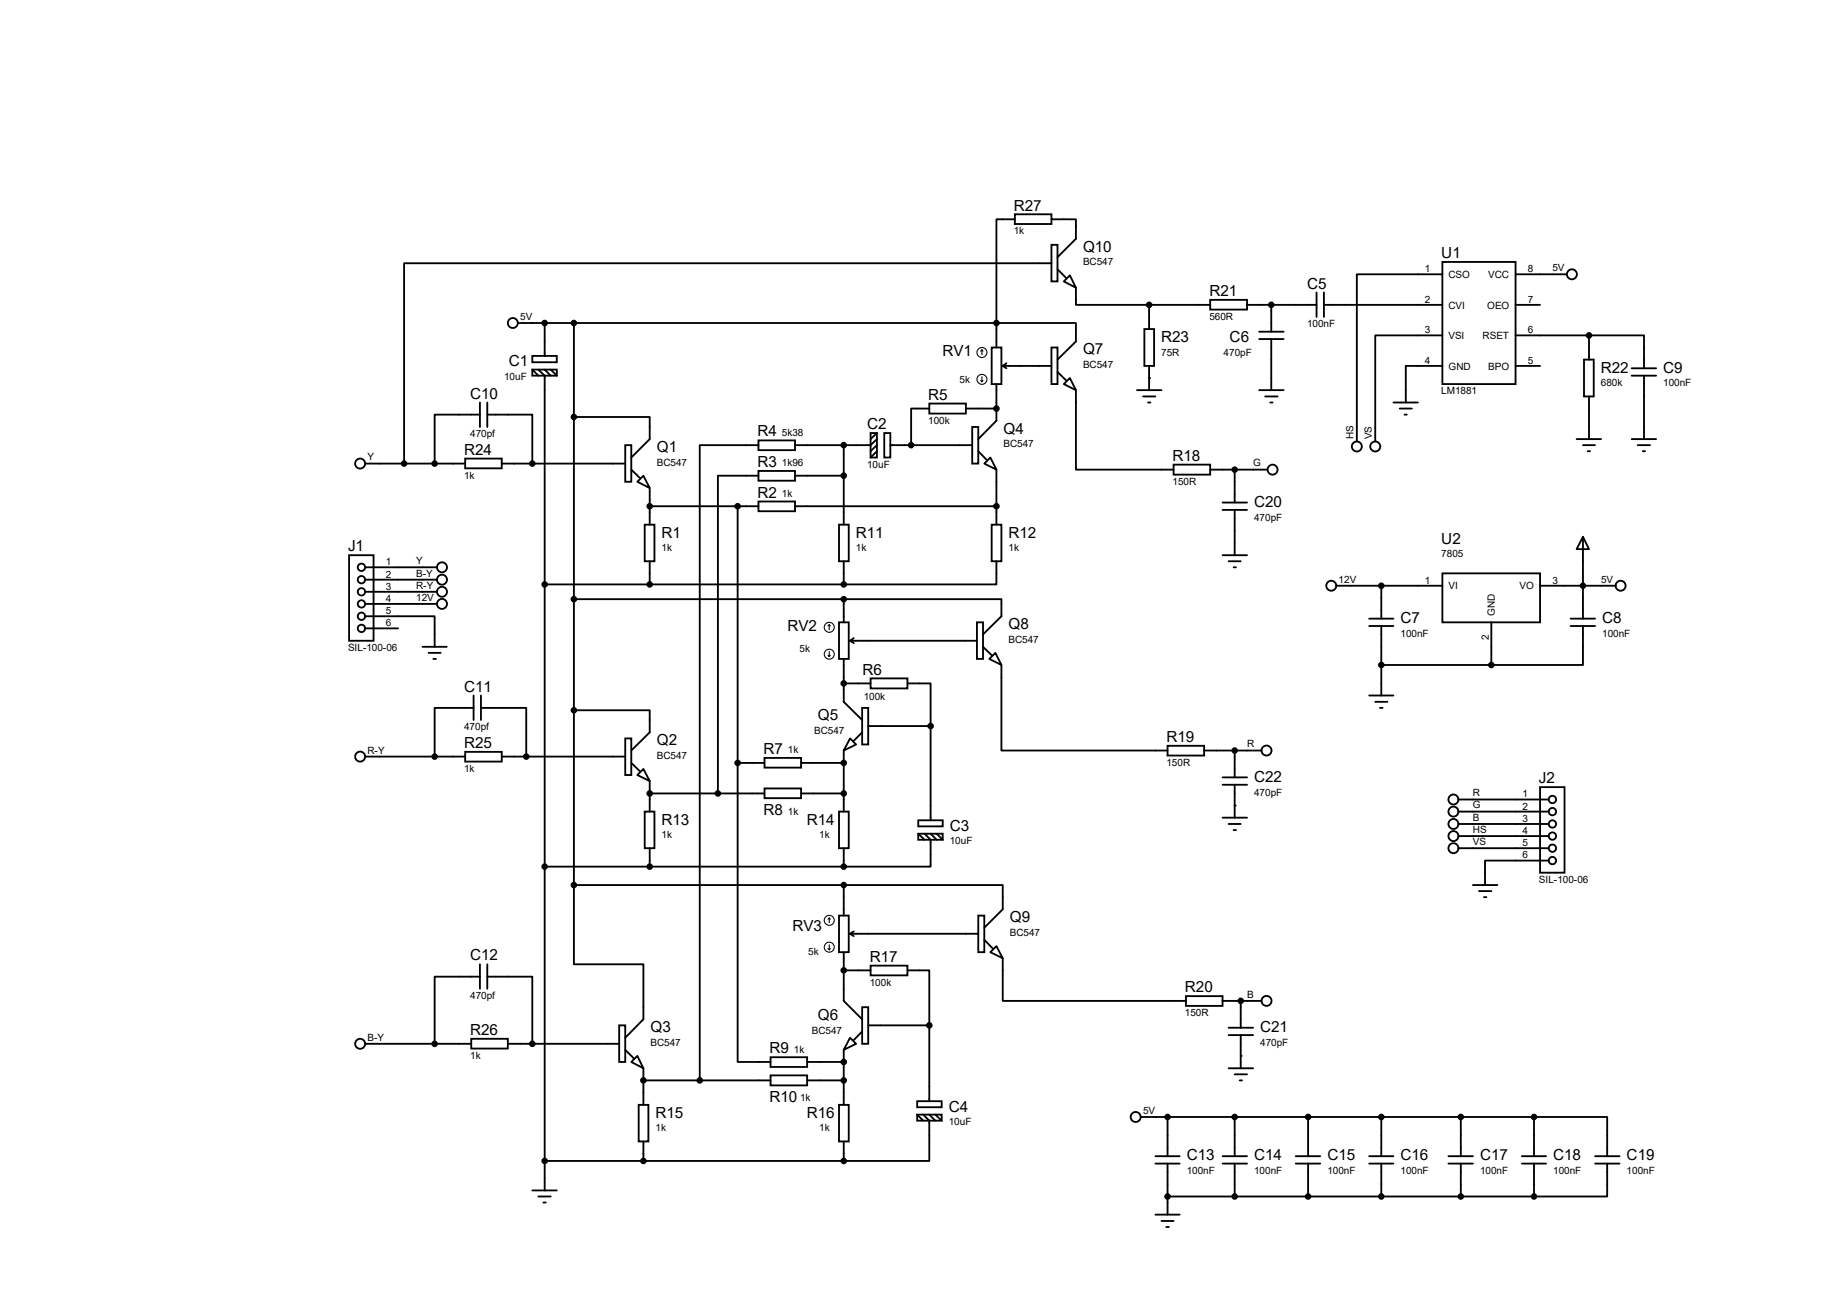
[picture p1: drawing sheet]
<svg xmlns="http://www.w3.org/2000/svg" width="297mm" height="210mm" viewBox="0 0 297 210" stroke-linecap="round" stroke-linejoin="round" font-family="sans-serif">
<g fill="none" stroke="#000" stroke-width=".3">
<path d="M163.2 34.5h5.9v1.5h-5.9zM163.2 35.3h-3v16.6M169.1 39.4h1v5.9h-1zM169.1 35.3h3.9v3.1l-2.9 3M83.3 51.9h76.9M85.6 57.2h3.9v1.1h-3.9zM85.6 59.4h3.9v1h-3.9zM85.6 59.4l1 1M86.6 59.4l1 1v131M87.6 51.9v5.3M87.6 59.4l1 1M88.6 59.4l.9 1"/>
<path d="M92.3 51.9v90.4M159.5 55.9h1.5v5.9h-1.5zM160.2 51.9h12.8v3l-2.9 2.9M160.2 51.9v4M161.2 58.8h7.9M161.2 58.8l.6 .4M161.8 58.4l-.6 .4M169.1 55.9h1v5.9h-1zM169.1 42.3h-104.1v32.2M170.1 59.8l1.3 1.4M170.1 43.3l1.3 1.4M171.1 45.3l.9-1 1 2z"/>
<path d="M173 46.3v2.7h11.8M184 52.9h1.6v5.9h-1.6zM184.8 49h9.8M184.8 49v3.9M184.8 58.8v3.9M194.6 48.2h5.9v1.6h-5.9zM200.5 49h11.2M202.5 53.3h3.9M202.5 54.5h3.9M204.4 49v4.3M204.4 54.5v8.2M211.7 47v4"/>
<path d="M212.9 49h19M212.9 47v4M231.9 42.1h11.8v19.7h-11.8zM231.9 53.9h-10.8v17.1M231.9 44.1h-13.7v26.9M231.9 58.8h-5.8v5.9M243.7 58.8h3.9M243.7 53.9h11.8M243.7 44.1h8.3M243.7 49h3.9M254.7 57.8h1.6v6h-1.6zM255.5 53.9h8.9v5.3"/>
<path d="M255.5 53.9v3.9M262.4 59.2h3.9M58.7 74.5h16.1M74.8 73.7h5.9v1.6h-5.9zM77.2 66.7h-7.3v7.8M77.2 64.7v4M78.4 66.7h7.2v7.8M78.4 64.7v4M80.7 74.5h19.8M92.3 67.1h12.2v3.5l-3 3M100.5 71.6h1v5.9h-1zM101.5 75.5l1.4 1.4"/>
<path d="M102.5 77.5l1-1 1 2zM104.5 78.5v5.9M122 75.7h5.8v1.6h-5.8zM122 70.8h5.8v1.6h-5.8zM122 71.6h-9.5v102.1M122 76.5h-6.6v51.1M127.8 76.5h7.9M135.7 71.6v12.8M140 69.6h1v4h-1zM141 70.6l-1 1h-12.2M141 72.6l-1 1M141 71.6l-1 1"/>
<path d="M141 69.6l-1 1M142.2 69.6h1v4h-1zM143.2 71.6h13.1M149.4 64.9h5.9v1.6h-5.9zM149.4 65.7h-2.9v5.9M155.3 65.7h4.9M156.3 68.7h1v5.8h-1zM157.3 72.6l1.4 1.4M159.3 73.6l.9 1.9-1.9-1zM160.2 65.7h.1M160.2 61.8v5.8l-2.9 3M160.2 75.5v8.9"/>
<path d="M172 60.8l1 1.9-1.9-.9zM173 62.7v12.8h15.7M182.8 62.7h4M183.8 63.8h2M184.6 64.7h.4M184.8 60.8h.1M188.7 74.7h5.9v1.6h-5.9zM194.6 75.5h9.2M198.5 75.5v5.3M202.5 62.7h3.9M203.5 63.8h1.9M204.3 64.7h.3"/>
<path d="M224.1 64.7h3.9M225.1 65.7h1.9M225.8 66.7h.4M253.5 70.6h4M254.6 71.6h1.9M255.3 72.6h.4M255.5 63.8v6.8M262.4 60.4h3.9M262.4 70.6h3.9M263.4 71.6h1.9M264.2 72.6h.3M264.4 60.4v10.2"/>
<path d="M56.1 89.3h4v13.7h-4zM58.7 99.1h11.2v4.9M58.7 91.2h11.6M58.7 93.2h11.6M58.7 95.2h11.6M58.7 97.1h11.6M87.6 94h48.1M92.3 96.4h43.4M103.7 84.4h1.5v5.9h-1.5zM104.5 90.3v3.7M104.5 81.4h17.5M118.6 81.4v41.3"/>
<path d="M122 80.6h5.8v1.6h-5.8zM127.8 81.4h32.4M134.9 84.4h1.6v5.9h-1.6zM135.7 96.4h25.3v2.7l-2.9 2.9M135.7 90.3v3.7M135.7 96.4v3.7M159.5 84.4h1.5v5.9h-1.5zM160.2 90.3v3.7h-24.5M196.6 82h3.9M196.6 80.8h3.9M196.6 89.3h3.9M197.6 90.3h1.9"/>
<path d="M198.4 91.2h.4M198.5 82v7.3M214.8 94.2h17.1M220.2 99.5h3.9M222.1 94.2v5.3M231.9 92.2h15.7v7.9h-15.7zM247.6 94.2h12.2M252.6 99.5h3.9M254.6 86.3l.9 2h-2zM254.6 86.3v13.2M58.7 101h5.3M67.9 104h3.9"/>
<path d="M68.9 105h2M69.7 106h.4M76.2 113.8h-6.3v7.9M76.2 111.8v4M77.3 113.8h7.3v7.9M77.3 111.8v4M92.3 114.2h12.2v3.6l-3 2.9M100.5 118.7h1v5.9h-1zM134.9 100.1h1.6v5.9h-1.6zM135.7 109.9h4.3M135.7 106v6.9l2.9 2.9M136.7 118.7l1 1-2 1z"/>
<path d="M136.7 103h20.4M136.7 103l.6 .4M137.3 102.6l-.6 .4M138.6 113.8h1v5.9h-1zM138.6 117.8l-1.3 1.3M139.6 116.8h10M140 109.1h5.9v1.6h-5.9zM145.9 109.9h3.7v6.9M149.6 116.8v15.1M157.1 100.1h1v5.9h-1zM158.1 104l1.4 1.4M160.1 105l.9 1.9-1.9-.9z"/>
<path d="M161 106.9v13.8h26.7M187.7 119.9h5.9v1.6h-5.9zM220.2 100.7h3.9M220.2 111.8h3.9M221.1 112.9h2M221.9 113.8h.4M222.1 100.7v11.1M222.1 106.9h17.7M239.8 100.1v6.8M252.6 100.7h3.9M254.6 100.7v6.2h-14.8M58.7 121.7h16.1"/>
<path d="M74.8 120.9h5.9v1.6h-5.9zM80.7 121.7h19.8M87.6 139.4h48.1M101.5 122.7l1.4 1.3M102.5 124.6l1-.9 1 1.9zM103.7 130.5h1.5v5.9h-1.5zM104.5 127.6h.1M104.5 127.6h18.4M104.5 125.6v4.9M104.5 136.4v3M118.6 122.7v48.1h5.3M118.6 122.7h4.3"/>
<path d="M122.9 121.9h5.9v1.5h-5.9zM122.9 126.8h5.9v1.6h-5.9zM128.8 122.7h6.9M128.8 127.6h6.9M134.9 130.5h1.6v5.9h-1.6zM135.7 122.7h.1M135.7 120.7v9.8M135.7 136.4v3M147.7 131.9h3.9v1h-3.9zM147.7 134.1h3.9v.9h-3.9zM147.7 134.1l1 .9M148.7 134.1l.9 .9v4.4h-13.9"/>
<path d="M149.6 134.1l1 .9M150.6 134.1l1 .9M193.6 120.7h9.3M196.6 126.2h3.9M196.6 125h3.9M196.6 131.5h3.9M197.6 132.5h1.9M198.4 133.5h.4M198.5 129.5h.1M198.5 120.7v4.3M198.5 126.2v5.3M234.5 128.6h14.5"/>
<path d="M234.5 130.5h14.5M234.5 132.5h14.5M234.5 134.5h14.5M234.5 136.4h14.5M247.6 126.6h4v13.7h-4zM249 138.4h-10.2v3.9M77.2 157.1h-7.3v10.8M77.2 155.1v3.9M78.4 157.1h7.2v10.8M78.4 155.1v3.9M92.3 142.3v12.8h11.2v8.8l-3 3M92.3 142.3h43.4"/>
<path d="M134.9 147.2h1.6v5.9h-1.6zM135.7 156h.1M135.7 142.3h25.5v3.9l-2.9 3M135.7 142.3v4.9M135.7 153.1v7.9l2.9 2.9M135.7 156h4.3M136.7 150.2h20.6M136.7 150.2l.6 .3M137.3 149.8l-.6 .4M140 155.3h5.9v1.5h-5.9zM145.9 156h3.5v8.9M157.3 147.2h1v5.9h-1z"/>
<path d="M158.3 151.1l1.3 1.4M159.3 153.1l.9-1 1 2zM161.2 154.1v6.9h29.5M236.9 142.3h3.9M237.8 143.3h2M238.6 144.3h.4M58.7 167.9h17.1M75.8 167h5.9v1.6h-5.9zM81.7 167.9h17.9M99.6 164.9h.9v5.9h-.9zM100.5 168.8l1.4 1.4M101.5 170.8l1-1 1 2z"/>
<path d="M102.7 177.7h1.6v5.9h-1.6zM103.5 173.7h.1M103.5 173.7h20.4M103.5 171.8v5.9M123.9 170h5.9v1.6h-5.9zM123.9 172.9h5.9v1.6h-5.9zM129.8 170.8h5.9M129.8 173.7h5.9M134.9 177.7h1.6v5.9h-1.6zM135.7 170.8h.1M135.7 168.8v8.9M136.7 166.9l1 1-2 .9z"/>
<path d="M138.6 162h1v5.9h-1zM138.6 165.9l-1.3 1.4M139.6 164.9h9.8M147.5 177.1h3.9v1h-3.9zM147.5 179.2h3.9v1h-3.9zM147.5 179.2l1 1M148.5 179.2l.9 1v6.5h-13.7M149.4 164.9v12.2M149.4 179.2l1 1M150.4 179.2l1 1M183.4 179.6h63.3M187.7 179.6v6.3"/>
<path d="M190.7 160.2h5.9v1.6h-5.9zM196.6 161h6.3M197.6 166.5h3.9M197.6 165.3h3.9M197.6 171.8h3.9M198.5 179.6v6.3M198.5 172.8h2M199.3 173.7h.4M199.5 169.8h.1M199.5 161v4.3M199.5 166.5v5.3M210.4 179.6v6.3"/>
<path d="M222.1 179.6v6.3M234.9 179.6v6.3M246.7 179.6h11.7v6.3M246.7 179.6v6.3M85.6 191.4h3.9M86.6 192.4h2M87.4 193.4h.4M87.6 186.7h48.1M103.5 183.6v3.1M135.7 183.6v3.1M185.8 187.1h3.9M185.8 185.9h3.9"/>
<path d="M185.8 195.3h3.9M186.8 196.3h1.9M187.5 197.3h.5M187.7 187.1v8.2M187.7 192.4h59M196.6 187.1h3.9M196.6 185.9h3.9M198.5 187.1v5.3M208.4 187.1h3.9M208.4 185.9h3.9M210.4 187.1v5.3M220.2 187.1h3.9"/>
<path d="M220.2 185.9h3.9M222.1 187.1v5.3M232.9 187.1h4M232.9 185.9h4M234.9 187.1v5.3M244.7 187.1h3.9M244.7 185.9h3.9M246.7 187.1v5.3M256.5 187.1h3.9M256.5 185.9h3.9M258.4 187.1v5.3h-11.7"/>
<circle cx="82.5" cy="51.9" r=".8"/>
<circle cx="252.8" cy="44.1" r=".8"/>
<circle cx="57.9" cy="74.5" r=".8"/>
<circle cx="204.6" cy="75.5" r=".8"/>
<circle cx="218.2" cy="71.8" r=".8"/>
<circle cx="221.1" cy="71.8" r=".8"/>
<circle cx="58.1" cy="95.2" r=".59"/>
<circle cx="58.1" cy="93.2" r=".59"/>
<circle cx="58.1" cy="97.1" r=".59"/>
<circle cx="58.1" cy="91.2" r=".59"/>
<circle cx="58.1" cy="99.1" r=".59"/>
<circle cx="71.1" cy="93.2" r=".8"/>
<circle cx="71.1" cy="95.2" r=".8"/>
<circle cx="71.1" cy="97.1" r=".8"/>
<circle cx="71.1" cy="91.2" r=".8"/>
<circle cx="214.1" cy="94.2" r=".8"/>
<circle cx="260.6" cy="94.2" r=".8"/>
<circle cx="58.1" cy="101" r=".59"/>
<circle cx="57.9" cy="121.7" r=".8"/>
<circle cx="203.7" cy="120.7" r=".8"/>
<circle cx="233.7" cy="128.6" r=".8"/>
<circle cx="233.7" cy="130.5" r=".8"/>
<circle cx="233.7" cy="134.5" r=".8"/>
<circle cx="233.7" cy="132.5" r=".8"/>
<circle cx="233.7" cy="136.4" r=".8"/>
<circle cx="249.6" cy="130.5" r=".59"/>
<circle cx="249.6" cy="136.4" r=".59"/>
<circle cx="249.6" cy="138.4" r=".59"/>
<circle cx="249.6" cy="134.5" r=".59"/>
<circle cx="249.6" cy="132.5" r=".59"/>
<circle cx="249.6" cy="128.6" r=".59"/>
<circle cx="57.9" cy="167.9" r=".8"/>
<circle cx="182.6" cy="179.6" r=".8"/>
<circle cx="203.7" cy="161" r=".8"/>
</g>
<g fill="none" stroke="#000" stroke-width=".17">
<path d="M157.9 56.3l-.2 .2M157.9 56.3l.2 .2M157.9 56.3v.8M157.7 61.2l.2 .2M157.9 60.6v.8M158.1 61.2l-.2 .2M133.1 105.4l.2 .2M133.3 100.5l-.2 .2M133.3 100.5l.2 .2M133.3 100.5v.8M133.3 104.8v.8M133.5 105.4l-.2 .2"/>
<path d="M133.1 152.5l.2 .2M133.3 147.6v.8M133.3 151.9v.8M133.3 147.6l-.2 .2M133.3 147.6l.2 .2M133.5 152.5l-.2 .2"/>
<circle cx="157.9" cy="56.7" r=".8"/>
<circle cx="157.9" cy="61" r=".8"/>
<circle cx="133.4" cy="100.9" r=".8"/>
<circle cx="133.4" cy="105.2" r=".8"/>
<circle cx="133.4" cy="152.3" r=".8"/>
<circle cx="133.4" cy="148" r=".8"/>
</g>
<g fill="#000" stroke="#000" stroke-width=".3">
<circle cx="87.6" cy="51.9" r=".38"/>
<circle cx="92.3" cy="51.9" r=".38"/>
<circle cx="160.2" cy="51.9" r=".38"/>
<circle cx="184.8" cy="49" r=".38"/>
<circle cx="204.4" cy="49" r=".38"/>
<circle cx="255.5" cy="53.9" r=".38"/>
<circle cx="65" cy="74.5" r=".38"/>
<circle cx="69.9" cy="74.5" r=".38"/>
<circle cx="85.6" cy="74.5" r=".38"/>
<circle cx="92.3" cy="67.1" r=".38"/>
<circle cx="135.7" cy="76.5" r=".38"/>
<circle cx="135.7" cy="71.6" r=".38"/>
<circle cx="146.5" cy="71.6" r=".38"/>
<circle cx="160.2" cy="65.7" r=".38"/>
<circle cx="198.5" cy="75.5" r=".38"/>
<circle cx="87.6" cy="94" r=".38"/>
<circle cx="92.3" cy="96.4" r=".38"/>
<circle cx="104.5" cy="94" r=".38"/>
<circle cx="104.5" cy="81.4" r=".38"/>
<circle cx="118.6" cy="81.4" r=".38"/>
<circle cx="135.7" cy="94" r=".38"/>
<circle cx="135.7" cy="96.4" r=".38"/>
<circle cx="160.2" cy="81.4" r=".38"/>
<circle cx="222.1" cy="94.2" r=".38"/>
<circle cx="254.6" cy="94.2" r=".38"/>
<circle cx="92.3" cy="114.2" r=".38"/>
<circle cx="135.7" cy="109.9" r=".38"/>
<circle cx="149.6" cy="116.8" r=".38"/>
<circle cx="222.1" cy="106.9" r=".38"/>
<circle cx="239.8" cy="106.9" r=".38"/>
<circle cx="69.9" cy="121.7" r=".38"/>
<circle cx="84.6" cy="121.7" r=".38"/>
<circle cx="87.6" cy="139.4" r=".38"/>
<circle cx="104.5" cy="139.4" r=".38"/>
<circle cx="104.5" cy="127.6" r=".38"/>
<circle cx="115.4" cy="127.6" r=".38"/>
<circle cx="118.6" cy="122.7" r=".38"/>
<circle cx="135.7" cy="127.6" r=".38"/>
<circle cx="135.7" cy="139.4" r=".38"/>
<circle cx="135.7" cy="122.7" r=".38"/>
<circle cx="198.5" cy="120.7" r=".38"/>
<circle cx="92.3" cy="142.3" r=".38"/>
<circle cx="135.7" cy="156" r=".38"/>
<circle cx="135.7" cy="142.3" r=".38"/>
<circle cx="69.9" cy="167.9" r=".38"/>
<circle cx="85.6" cy="167.9" r=".38"/>
<circle cx="103.5" cy="173.7" r=".38"/>
<circle cx="112.5" cy="173.7" r=".38"/>
<circle cx="135.7" cy="170.8" r=".38"/>
<circle cx="135.7" cy="173.7" r=".38"/>
<circle cx="149.4" cy="164.9" r=".38"/>
<circle cx="187.7" cy="179.6" r=".38"/>
<circle cx="198.5" cy="179.6" r=".38"/>
<circle cx="199.5" cy="161" r=".38"/>
<circle cx="210.4" cy="179.6" r=".38"/>
<circle cx="222.1" cy="179.6" r=".38"/>
<circle cx="234.9" cy="179.6" r=".38"/>
<circle cx="246.7" cy="179.6" r=".38"/>
<circle cx="87.6" cy="186.7" r=".38"/>
<circle cx="103.5" cy="186.7" r=".38"/>
<circle cx="135.7" cy="186.7" r=".38"/>
<circle cx="187.7" cy="192.4" r=".38"/>
<circle cx="198.5" cy="192.4" r=".38"/>
<circle cx="210.4" cy="192.4" r=".38"/>
<circle cx="222.1" cy="192.4" r=".38"/>
<circle cx="234.9" cy="192.4" r=".38"/>
<circle cx="246.7" cy="192.4" r=".38"/>
</g>
<g font-size="2.5">
<text x="163" y="33.9">R27</text>
<text x="174.2" y="40.5">Q10</text>
<text x="231.8" y="41.5">U1</text>
<text x="194.5" y="47.6">R21</text>
<text x="210.2" y="46.4">C5</text>
<text x="81.8" y="58.9">C1</text>
<text x="151.6" y="57.2">RV1</text>
<text x="174.2" y="57">Q7</text>
<text x="186.7" y="55">R23</text>
<text x="197.7" y="55">C6</text>
<text x="257.4" y="59.9">R22</text>
<text x="267.5" y="59.9">C9</text>
<text x="75.6" y="64.1">C10</text>
<text x="149.3" y="64.3">R5</text>
<text x="121.8" y="70.2">R4</text>
<text x="139.4" y="69">C2</text>
<text x="161.4" y="69.8">Q4</text>
<text x="74.6" y="73.2">R24</text>
<text x="105.6" y="72.7">Q1</text>
<text x="121.8" y="75.1">R3</text>
<text x="188.6" y="74.1">R18</text>
<text x="121.8" y="80">R2</text>
<text x="201.7" y="81.5">C20</text>
<text x="56" y="88.6">J1</text>
<text x="106.4" y="86.4">R1</text>
<text x="137.6" y="86.4">R11</text>
<text x="162.2" y="86.4">R12</text>
<text x="231.8" y="87.4">U2</text>
<text x="126.6" y="101.4">RV2</text>
<text x="162.2" y="101.2">Q8</text>
<text x="225.2" y="100.2">C7</text>
<text x="257.6" y="100.2">C8</text>
<text x="74.6" y="111.3">C11</text>
<text x="138.7" y="108.5">R6</text>
<text x="105.6" y="119.8">Q2</text>
<text x="131.5" y="115.7">Q5</text>
<text x="187.6" y="119.3">R19</text>
<text x="74.6" y="120.3">R25</text>
<text x="122.8" y="121.2">R7</text>
<text x="201.7" y="125.7">C22</text>
<text x="247.5" y="126">J2</text>
<text x="122.8" y="131.1">R8</text>
<text x="106.4" y="132.6">R13</text>
<text x="129.8" y="132.6">R14</text>
<text x="152.7" y="133.6">C3</text>
<text x="127.4" y="149.7">RV3</text>
<text x="162.4" y="148.3">Q9</text>
<text x="75.6" y="154.4">C12</text>
<text x="139.9" y="154.6">R17</text>
<text x="190.5" y="159.6">R20</text>
<text x="75.6" y="166.5">R26</text>
<text x="104.6" y="166">Q3</text>
<text x="131.5" y="164.1">Q6</text>
<text x="202.6" y="166">C21</text>
<text x="123.7" y="169.4">R9</text>
<text x="105.4" y="179.7">R15</text>
<text x="123.7" y="177.2">R10</text>
<text x="129.8" y="179.7">R16</text>
<text x="152.6" y="178.8">C4</text>
<text x="190.8" y="186.6">C13</text>
<text x="201.7" y="186.6">C14</text>
<text x="213.4" y="186.6">C15</text>
<text x="225.2" y="186.6">C16</text>
<text x="238" y="186.6">C17</text>
<text x="249.8" y="186.6">C18</text>
<text x="261.6" y="186.6">C19</text>
</g>
<g font-size="1.6">
<text x="163" y="37.7">1k</text>
<text x="174.2" y="42.7">BC547</text>
<text x="229.1" y="43.8">1</text>
<text x="232.9" y="44.7">CSO</text>
<text x="239.3" y="44.7">VCC</text>
<text x="245.7" y="43.8">8</text>
<text x="249.6" y="43.6">5V</text>
<text x="83.7" y="51.4">5V</text>
<text x="194.5" y="51.4">560R</text>
<text x="210.2" y="52.6">100nF</text>
<text x="229.1" y="53.6">3</text>
<text x="229.1" y="48.7">2</text>
<text x="232.9" y="49.6">CVI</text>
<text x="239.1" y="49.6">OEO</text>
<text x="245.7" y="53.6">6</text>
<text x="245.7" y="48.7">7</text>
<text x="174.2" y="59.2">BC547</text>
<text x="186.7" y="57.2">75R</text>
<text x="196.8" y="57.2">470pF</text>
<text x="229.1" y="58.5">4</text>
<text x="232.9" y="59.4">GND</text>
<text x="232.9" y="54.5">VSI</text>
<text x="238.4" y="54.5">RSET</text>
<text x="239.3" y="59.4">BPO</text>
<text x="245.7" y="58.5">5</text>
<text x="81.1" y="61.1">10uF</text>
<text x="154.3" y="61.6">5k</text>
<text x="231.8" y="63.4">LM1881</text>
<text x="257.4" y="62.1">680k</text>
<text x="267.5" y="62.1">100nF</text>
<text x="75.6" y="70.3">470pf</text>
<text x="125.7" y="70.1">5k38</text>
<text x="149.3" y="68.1">100k</text>
<text x="161.4" y="71.9">BC547</text>
<text x="217.6" y="70.6" transform="rotate(-90 217.6 70.6)">HS</text>
<text x="220.6" y="70.6" transform="rotate(-90 220.6 70.6)">VS</text>
<text x="59.1" y="74">Y</text>
<text x="74.6" y="77">1k</text>
<text x="105.6" y="74.9">BC547</text>
<text x="125.7" y="75">1k96</text>
<text x="139.4" y="75.2">10uF</text>
<text x="188.6" y="77.9">150R</text>
<text x="201.5" y="75">G</text>
<text x="125.7" y="79.9">1k</text>
<text x="201.7" y="83.7">470pF</text>
<text x="106.4" y="88.6">1k</text>
<text x="137.6" y="88.6">1k</text>
<text x="162.2" y="88.6">1k</text>
<text x="231.8" y="89.6">7805</text>
<text x="62" y="90.9">1</text>
<text x="62" y="92.9">2</text>
<text x="62" y="94.8">3</text>
<text x="66.9" y="90.7">Y</text>
<text x="66.9" y="92.7">B-Y</text>
<text x="66.9" y="94.7">R-Y</text>
<text x="215.3" y="93.7">12V</text>
<text x="229.1" y="93.9">1</text>
<text x="232.9" y="94.8">VI</text>
<text x="244.3" y="94.8">VO</text>
<text x="249.6" y="93.9">3</text>
<text x="257.5" y="93.7">5V</text>
<text x="62" y="96.8">4</text>
<text x="62" y="98.8">5</text>
<text x="62" y="100.7">6</text>
<text x="66.9" y="96.6">12V</text>
<text x="240.4" y="99.1" transform="rotate(-90 240.4 99.1)">GND</text>
<text x="56" y="104.6">SIL-100-06</text>
<text x="128.6" y="104.9">5k</text>
<text x="162.2" y="103.4">BC547</text>
<text x="225.2" y="102.4">100nF</text>
<text x="239.4" y="102.9" transform="rotate(-90 239.4 102.9)">2</text>
<text x="257.6" y="102.4">100nF</text>
<text x="138.9" y="112.5">100k</text>
<text x="74.6" y="117.4">470pf</text>
<text x="130.9" y="118">BC547</text>
<text x="59.1" y="121.2">R-Y</text>
<text x="74.6" y="124.1">1k</text>
<text x="105.6" y="122">BC547</text>
<text x="126.7" y="121.2">1k</text>
<text x="187.6" y="123.1">150R</text>
<text x="200.5" y="120.2">R</text>
<text x="126.7" y="131">1k</text>
<text x="201.7" y="127.9">470pF</text>
<text x="236.9" y="128.1">R</text>
<text x="236.9" y="130">G</text>
<text x="236.9" y="132">B</text>
<text x="244.8" y="128.2">1</text>
<text x="244.8" y="130.2">2</text>
<text x="106.4" y="134.8">1k</text>
<text x="131.7" y="134.8">1k</text>
<text x="152.7" y="135.8">10uF</text>
<text x="236.9" y="133.9">HS</text>
<text x="236.9" y="135.9">VS</text>
<text x="244.8" y="132.2">3</text>
<text x="244.8" y="134.1">4</text>
<text x="244.8" y="136.1">5</text>
<text x="244.8" y="138">6</text>
<text x="247.5" y="142">SIL-100-06</text>
<text x="130" y="153.6">5k</text>
<text x="162.4" y="150.5">BC547</text>
<text x="75.6" y="160.7">470pf</text>
<text x="139.9" y="158.5">100k</text>
<text x="200.5" y="160.5">B</text>
<text x="59.1" y="167.3">B-Y</text>
<text x="130.6" y="166.3">BC547</text>
<text x="190.5" y="163.4">150R</text>
<text x="75.6" y="170.3">1k</text>
<text x="104.6" y="168.2">BC547</text>
<text x="127.7" y="169.3">1k</text>
<text x="202.6" y="168.2">470pF</text>
<text x="128.7" y="177.1">1k</text>
<text x="183.8" y="179.1">5V</text>
<text x="105.4" y="181.9">1k</text>
<text x="131.7" y="181.9">1k</text>
<text x="152.6" y="180.9">10uF</text>
<text x="190.8" y="188.8">100nF</text>
<text x="201.7" y="188.8">100nF</text>
<text x="213.4" y="188.8">100nF</text>
<text x="225.2" y="188.8">100nF</text>
<text x="238" y="188.8">100nF</text>
<text x="249.8" y="188.8">100nF</text>
<text x="261.6" y="188.8">100nF</text>
</g>
</svg>
